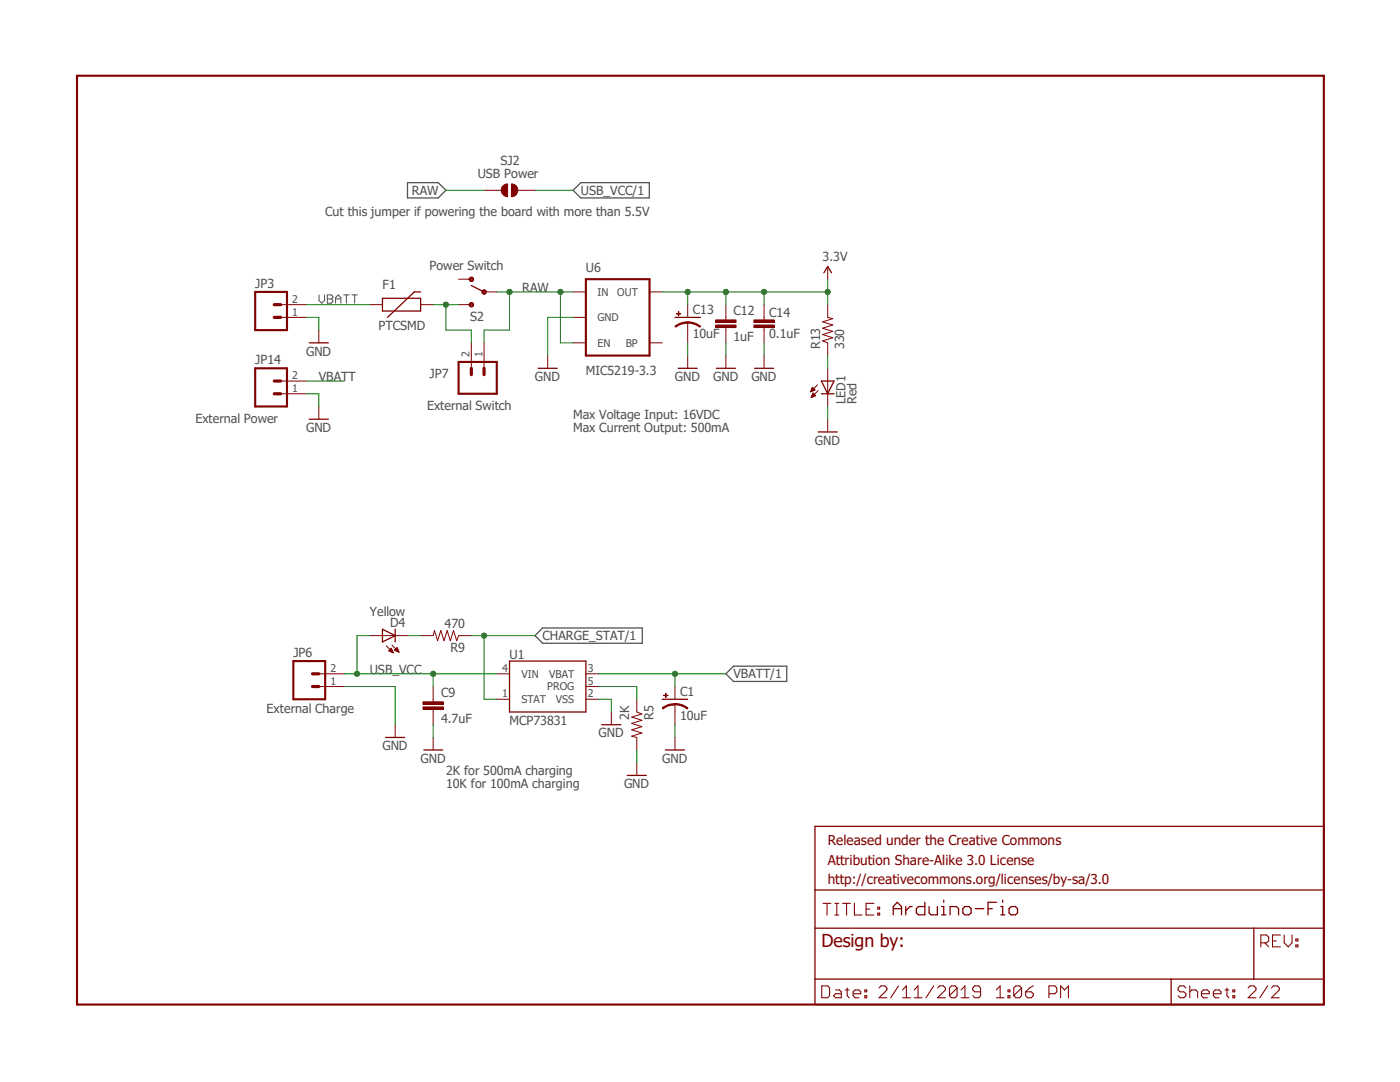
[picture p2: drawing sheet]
<svg xmlns="http://www.w3.org/2000/svg" width="279mm" height="216mm" viewBox="0 0 279 216" stroke-linecap="round" stroke-linejoin="round" font-family="sans-serif">
<path d="M14.9 14.9l249.6 186.1M264.5 14.9l-249.6 186.1" fill="none" stroke="#fff" stroke-width=".2"/>
<path d="M81.3 36.4h6.2l1.5 1.6-1.5 1.5h-6.2zM115.9 36.4h13.7v3.1h-13.7l-1.5-1.5zM106.8 126.8l1.5-1.5h19.9v3.1h-19.9zM144.9 134.5l1.5-1.6h10.6v3.1h-10.6z" fill="none" stroke="#505050" stroke-width=".25"/>
<path d="M63.7 58.8v1.1l.5 .6 .6-.6v-1.1M65.3 58.8h.8l.3 .3v.3l-.3 .2 .3 .3v.3l-.3 .3h-.8zM65.3 59.6h.8M67 59.6h1M68.6 58.8h1.1M69.1 58.8v1.7M70.2 58.8h1.1M70.8 58.8v1.7M67 60.5v-1.1l.5-.6 .5 .6v1.1" fill="none" stroke="#505050" stroke-width=".2"/>
<path d="M15.4 15.1h248.8v185.3h-248.8z" fill="none" stroke="#800000" stroke-width=".42"/>
<g fill="none" stroke="#800000" stroke-width=".25">
<path d="M162.6 164.9h101.6v35.5h-101.6zM162.6 177.6h101.6M188.3 179.6v.4M200.1 179.6v.4M162.6 185.2h101.6M162.6 195.4h101.6M178.3 182.5v-1.6l.8-.9 .8 .9v1.6M178.3 181.3h1.6M180.8 180.9v1.6M182 180.9h-.4l-.8 .8M184.6 180v2.5h-1.3l-.4-.3v-.9l.4-.4h1.3M185.4 180.9v1.3l.4 .3h1.3v-1.6"/>
<path d="M187.9 180.9h.4v1.6M187.9 182.5h.9M189.6 182.5v-1.6h1.3l.4 .4v1.2M192.5 180.9h.9l.4 .4v.9l-.4 .3h-.9l-.3-.3v-.9zM194.6 181.3h1.7M197.2 181.3h.8M198.9 180h-1.7v2.5M199.7 180.9h.4v1.6M199.7 182.5h.8M201.8 180.9h.8l.5 .4v.9l-.5 .3h-.8l-.4-.3v-.9zM233.7 195.4v5M250.2 185.2v10.2"/>
</g>
<g fill="none" stroke="#800000" stroke-width=".21">
<path d="M164 196.7h1.2l.4 .4v1.6l-.4 .4h-1.2zM164.3 180.3h1.5M165.1 180.3v2.3M166.6 180.3h.8M166.6 182.6h.8M166.8 197.5h.7l.4 .4v1.2h-1.1l-.4-.4 .4-.4h1.1M167 180.3v2.3M168.1 180.3h1.6M168.7 197.5h.8M169 180.3v2.3M169.1 197.1v1.6l.4 .4M170.3 198.3h1.5v-.4l-.4-.4h-.8l-.3 .4v.8l.3 .4h.8"/>
<path d="M170.5 180.3v2.3h1.5M172.6 198.7h.4v.4h-.4zM172.6 197.5h.4v.4h-.4zM172.8 181.4h.8M174.4 180.3h-1.6v2.3h1.6M175.2 182.2h.4v.4h-.4zM175.2 181h.4v.4h-.4zM175.4 197.1l.4-.4h.8l.4 .4v.4l-1.6 1.6h1.6M179.3 196.7l-1.5 2.4M180.1 199.1h1.6M180.1 197.5l.8-.8v2.4M182.5 199.1h1.5"/>
<path d="M182.5 197.5l.7-.8v2.4M186.4 196.7l-1.6 2.4M187.1 197.1l.4-.4h.8l.4 .4v.4l-1.6 1.6h1.6M191 197.1v1.6l-.4 .4h-.7l-.4-.4M191 197.1l-.4-.4h-.7l-.4 .4v1.6M191 197.1l-1.5 1.6M191.8 199.1h1.6M191.8 197.5l.8-.8v2.4M195.7 197.9h-1.2l-.4-.4v-.4l.4-.4h.8l.4 .4v1.6l-.4 .4h-.8l-.4-.4M198.8 199.1h1.6M198.8 197.5l.8-.8v2.4M201.2 198.7h.3v.4h-.3z"/>
<path d="M201.2 197.5h.3v.4h-.3zM203.9 197.1v1.6l-.4 .4h-.8l-.4-.4M203.9 197.1l-.4-.4h-.8l-.4 .4v1.6M203.9 197.1l-1.6 1.6M204.7 197.9h1.1l.4 .4v.4l-.4 .4h-.7l-.4-.4zM206.2 196.7l-.8 .4-.7 .8M209.3 198.3h1.2l.4-.4v-.8l-.4-.4h-1.2v2.4M211.7 199.1v-2.4l.8 .8 .7-.8v2.4M236.7 197.1l-.4-.4h-.8l-.4 .4v.4l.4 .4h.8l.4 .4v.4l-.4 .4h-.8l-.4-.4M237.4 197.9l.4-.4h.8l.4 .4v1.2M237.4 196.7v2.4M239.8 198.3h1.5v-.4l-.3-.4h-.8l-.4 .4v.8l.4 .4h.8"/>
<path d="M242.1 198.3h1.6v-.4l-.4-.4h-.8l-.4 .4v.8l.4 .4h.8M244.5 197.5h.7M244.9 197.1v1.6l.3 .4M246 198.7h.4v.4h-.4zM246 197.5h.4v.4h-.4zM249.1 197.1l.4-.4h.7l.5 .4v.4l-1.6 1.6h1.6M251.6 188.1h1.2l.4-.4v-.7l-.4-.4h-1.2v2.3M252.4 188.1l.8 .8M253 196.7l-1.6 2.4M253.7 197.1l.4-.4h.8l.4 .4v.4l-1.6 1.6h1.6M254 187.7h.7M255.5 186.6h-1.5v2.3h1.5"/>
<path d="M256.3 186.6v1.5l.8 .8 .8-.8v-1.5M258.6 188.6h.4v.3h-.4zM258.6 187.4h.4v.3h-.4z"/>
</g>
<path d="M86.4 139.5v.5M86.4 141.6v.5" fill="none" stroke="#800000" stroke-width=".2"/>
<path d="M84.4 141.1h4.1v.5h-4.1z" fill-rule="evenodd" fill="#800000"/>
<path d="M84.4 141.1h4.1v.5h-4.1z" fill="none" stroke="#800000" stroke-width=".2"/>
<path d="M84.4 140h4.1v.5h-4.1z" fill-rule="evenodd" fill="#800000"/>
<g fill="none" stroke="#800000" stroke-width=".2">
<path d="M93.4 55.7h.7M56 60.8h5.1M56 63.3h5.1M63.6 65.9v2.5M73.8 60.8h2.5M83.9 60.8h2.5M93.4 60.8h.7M73.8 126.8h7.6M77.1 128.9l1.4 1.4M77.6 129.8h.7M77.7 129.9h.6M77.7 129.7h.5"/>
<path d="M77.8 129.6h.4M77.9 130h.5M77.9 129.5h.2M78 129.5h.1M78.1 129.4h.1M78.1 129.4l-.5 .5 .9 .4M78.1 129.4l.4 .9M78.1 130.1h.3M78.2 128.7l1.4 1.4M78.3 130.2h.1M78.7 129.7h.8M78.7 129.8l.5-.6 .4 .9z"/>
<path d="M78.8 129.6h.6M78.9 129.8h.6M78.9 129.5h.5M79 129.5h.3M79.1 129.4h.2M79.1 129.9h.4M79.2 129.3h.1M79.3 130h.2M79.5 130.1h.1M83.9 126.8h2.5l.3-1 .6 2 .7-2 .6 2 .6-2 .7 2 .6-2 .6 2 .4-1h2.6M86.4 137v2.5M84.4 140h4.1v.5h-4.1z"/>
<path d="M86.4 142.1v2.5M86.4 147.2v2.4M134.7 147.2v2.4"/>
</g>
<path d="M76.3 59.5h7.6v2.6h-7.6zM83.9 58.3h-1.2l-5.4 5M94.1 57l2.5 1.3M61.7 68.4h3.8M76.3 125.6l2.6 1.2-2.6 1.3zM78.9 125.6v2.5M84.6 149.6h3.7M132.8 149.6h3.8" fill="none" stroke="#800000" stroke-width=".25"/>
<path d="M50.9 58.3h6.4v7.6h-6.4z" fill="none" stroke="#800000" stroke-width=".42"/>
<path d="M54.7 60.8h1.3M54.7 63.3h1.3" fill="none" stroke="#800000" stroke-width=".64"/>
<path d="M93.7 55.5l.5-.2 .3 .4-.1 .3-.5 .2-.3-.5 .4-.2 .4 .2-.4 .3-.4-.3z" fill-rule="evenodd" fill="#800000"/>
<path d="M93.7 55.5l.5-.2 .3 .4-.1 .3-.5 .2-.3-.5 .4-.2 .4 .2-.4 .3-.4-.3z" fill="none" stroke="#800000" stroke-width=".2"/>
<path d="M93.7 60.5l.5-.1 .3 .4-.1 .3-.5 .2-.3-.5 .4-.2 .4 .2-.4 .2-.4-.2z" fill-rule="evenodd" fill="#800000"/>
<path d="M93.7 60.5l.5-.1 .3 .4-.1 .3-.5 .2-.3-.5 .4-.2 .4 .2-.4 .2-.4-.2z" fill="none" stroke="#800000" stroke-width=".2"/>
<path d="M96.3 58l.5-.2 .3 .5-.1 .2-.5 .2-.3-.4 .4-.3 .3 .3-.1 .1-.2 .1-.4-.2z" fill-rule="evenodd" fill="#800000"/>
<g fill="none" stroke="#800000" stroke-width=".2">
<path d="M91.5 55.7h2.6M96.3 58l.5-.2 .3 .5-.1 .2-.5 .2-.3-.4 .4-.3 .3 .3-.1 .1-.2 .1-.4-.2zM96.6 58.3h2.5M56 78.6h5.1M56 76h5.1M91.5 60.8h2.6M94.1 68.4v5.1M96.6 68.4v5.1M144.9 63.3v.5M144.9 65.4v.5M63.6 81.1v2.6M63.6 137h5.1"/>
<path d="M63.6 134.5h5.1M99.1 134.5h2.6M99.1 139.5h2.6M116.9 137h2.6M116.9 134.5h2.6M116.9 139.5h2.6M127.1 139.5v2.6l1 .4-2 .6 2 .6-2 .7 2 .6-2 .6 2 .7-2 .6 1 .3v2.4M78.9 144.6v2.6M122 142.1v2.5M127.1 152.2v2.5"/>
</g>
<path d="M50.9 73.5h6.4v7.6h-6.4zM91.5 72.2h7.6v6.4h-7.6zM58.5 131.9h6.4v7.6h-6.4z" fill="none" stroke="#800000" stroke-width=".42"/>
<path d="M54.7 76h1.3M54.7 78.6h1.3M94.1 73.5v1.3M96.6 73.5v1.3M62.4 134.5h1.2M62.4 137h1.2" fill="none" stroke="#800000" stroke-width=".64"/>
<path d="M61.7 83.7h3.8M101.7 131.9h15.2v10.2h-15.2zM77 147.2h3.8M120.1 144.6h3.8M125.2 154.7h3.8" fill="none" stroke="#800000" stroke-width=".25"/>
<path d="M142.8 64.9h4.1v.5h-4.1z" fill-rule="evenodd" fill="#800000"/>
<path d="M142.8 64.9h4.1v.5h-4.1z" fill="none" stroke="#800000" stroke-width=".2"/>
<path d="M142.8 63.8h4.1v.5h-4.1z" fill-rule="evenodd" fill="#800000"/>
<path d="M137.2 64.3v1.6M142.8 63.8h4.1v.5h-4.1zM144.9 60.8v2.5M144.9 65.9v2.5" fill="none" stroke="#800000" stroke-width=".2"/>
<path d="M134.7 63.3h5.1" fill="none" stroke="#800000" stroke-width=".25"/>
<path d="M137.2 64.2a4.2 4.2 0 0 1 2.6 .9l-.1 .2a4.1 4.1 0 0 0-2.5-.8z" fill-rule="evenodd" fill="#800000"/>
<path d="M137.2 64.2a4.2 4.2 0 0 1 2.6 .9l-.1 .2a4.1 4.1 0 0 0-2.5-.8z" fill="none" stroke="#800000" stroke-width=".2"/>
<path d="M134.7 65.1a3.9 3.9 0 0 1 2.5-.9v.3a3.9 3.9 0 0 0-2.3 .8z" fill-rule="evenodd" fill="#800000"/>
<path d="M134.7 65.1a3.9 3.9 0 0 1 2.5-.9v.3a3.9 3.9 0 0 0-2.3 .8z" fill="none" stroke="#800000" stroke-width=".2"/>
<path d="M135 62.6l.8 .1z" fill-rule="evenodd" fill="#800000"/>
<path d="M135 62.6l.8 .1z" fill="none" stroke="#800000" stroke-width=".2"/>
<path d="M135.4 62.2l.1 .8z" fill-rule="evenodd" fill="#800000"/>
<g fill="none" stroke="#800000" stroke-width=".2">
<path d="M135.4 62.2l.1 .8zM137.2 60.8v2.5M137.2 65.9v2.5M137.2 71v2.5M144.9 71v2.5M152.5 63.3v.5M152.5 65.4v.5M161.8 78.1h.2M161.8 78h.4M161.9 77.9h.5M161.9 77.9h.7M161.9 77.8h.7"/>
<path d="M161.9 79.2h.2M162 77.7h.5M162 79.2h.3M162 77.6h.4M162 79.1h.5M162 79h.7M162.1 77.5h.2M162.1 78.9h.6M162.1 77.4h.1M162.1 78.8h.5M162.1 77.3l-.3 .9M162.1 77.3l.5 .5-.8 .4"/>
<path d="M162.1 77.3h.1M162.1 78.7h.5M162.2 78.7h.2M162.2 78.6h.1M162.3 78.4l-.4 .9M162.3 78.4l.5 .6M162.3 78.4h.1M162.8 79l-.9 .3M163.2 76.8l-1.4 1.4M163.3 77.9l-1.4 1.4M165.2 60.8v2.5l1 .3-2 .6 2 .7-2 .6 2 .6-2 .7 2 .6-2 .6 1 .4v2.6M165.2 73.5v7.6"/>
<path d="M165.2 83.7v2.5"/>
</g>
<path d="M135.3 73.5h3.8M143 73.5h3.8M163.9 76h2.6l-1.3 2.6zM163.9 78.6h2.6M163.3 86.2h3.8" fill="none" stroke="#800000" stroke-width=".25"/>
<path d="M150.5 63.8h4v.5h-4z" fill-rule="evenodd" fill="#800000"/>
<path d="M150.5 63.8h4v.5h-4z" fill="none" stroke="#800000" stroke-width=".2"/>
<path d="M150.5 64.9h4v.5h-4z" fill-rule="evenodd" fill="#800000"/>
<path d="M114.4 58.3h2.5M129.6 58.3h2.6M109.3 71v2.5M114.4 63.3h2.5M114.4 68.4h2.5M129.6 68.4h2.6M150.5 64.9h4v.5h-4zM152.5 60.8v2.5M152.5 65.9v2.5M152.5 71v2.5" fill="none" stroke="#800000" stroke-width=".2"/>
<path d="M107.4 73.5h3.8M150.6 73.5h3.8" fill="none" stroke="#800000" stroke-width=".25"/>
<path d="M116.9 55.7h12.7v15.3h-12.7z" fill="none" stroke="#800000" stroke-width=".42"/>
<path d="M102.1 36.7a1.27 1.27 0 0 1 1.3 1.3 1.27 1.27 0 0 1-1.3 1.2z" fill-rule="evenodd" fill="#800000"/>
<path d="M102.1 36.7a1.27 1.27 0 0 1 1.3 1.3 1.27 1.27 0 0 1-1.3 1.2z" fill="none" stroke="#800000" stroke-width=".2"/>
<path d="M100.4 37l.9-.3v2.5a1.28 1.28 0 0 1-1.2-.8 1.28 1.28 0 0 1 .3-1.4z" fill-rule="evenodd" fill="#800000"/>
<path d="M96.6 38h3.4M100.4 37l.9-.3v2.5a1.28 1.28 0 0 1-1.2-.8 1.28 1.28 0 0 1 .3-1.4zM103.3 38h3.5M165.2 53.2v2.5M134.7 140.5v1.6" fill="none" stroke="#800000" stroke-width=".2"/>
<path d="M164.4 54.4l.8-1.2 .7 1.2M132.2 139.5h5" fill="none" stroke="#800000" stroke-width=".25"/>
<path d="M134.7 140.4a4.2 4.2 0 0 1 2.6 .9l-.2 .2a3.8 3.8 0 0 0-2.4-.9z" fill-rule="evenodd" fill="#800000"/>
<path d="M134.7 140.4a4.2 4.2 0 0 1 2.6 .9l-.2 .2a3.8 3.8 0 0 0-2.4-.9z" fill="none" stroke="#800000" stroke-width=".2"/>
<path d="M132.2 141.3a3.6 3.6 0 0 1 2.5-.9v.3a3.3 3.3 0 0 0-2.4 .8z" fill-rule="evenodd" fill="#800000"/>
<path d="M132.2 141.3a3.6 3.6 0 0 1 2.5-.9v.3a3.3 3.3 0 0 0-2.4 .8z" fill="none" stroke="#800000" stroke-width=".2"/>
<path d="M132.5 138.7l.8 .1z" fill-rule="evenodd" fill="#800000"/>
<path d="M132.5 138.7l.8 .1z" fill="none" stroke="#800000" stroke-width=".2"/>
<path d="M132.8 138.3l.1 .9z" fill-rule="evenodd" fill="#800000"/>
<path d="M132.8 138.3l.1 .9zM134.7 137v2.5M134.7 142.1v2.5" fill="none" stroke="#800000" stroke-width=".2"/>
<g fill="none" stroke="#008000" stroke-width=".2">
<path d="M61.1 63.3h2.5v2.6M61.1 78.6h2.5v2.5M114.4 63.3h-5.1v7.7M137.2 68.4v2.6M144.9 68.4v2.6M152.5 68.4v2.6M165.2 81.1v2.6M68.7 137h10.2v7.6M119.5 139.5h2.5v2.6M119.5 134.5h25.4M134.7 134.5v2.5M86.4 144.6v2.6"/>
<path d="M127.1 149.6v2.6M134.7 144.6v2.6"/>
</g>
<circle cx="134.7" cy="134.5" r=".51" fill="#008000"/>
<g fill="none" stroke="#008000" stroke-width=".2">
<path d="M61.1 60.8h12.7M61.1 76h7.6M86.4 60.8h5.1M89 60.8v5.1h5.1v2.5"/>
<circle cx="134.7" cy="134.5" r=".51"/>
</g>
<circle cx="89" cy="60.8" r=".51" fill="#008000"/>
<g fill="none" stroke="#008000" stroke-width=".2">
<path d="M94.1 126.8h12.7M96.6 126.8v12.7h2.5M119.5 137h7.6v2.5"/>
<circle cx="89" cy="60.8" r=".51"/>
</g>
<circle cx="96.6" cy="126.8" r=".51" fill="#008000"/>
<g fill="none" stroke="#008000" stroke-width=".2">
<path d="M99.1 58.3h15.3M101.7 58.3v7.6h-5.1v2.5M111.8 58.3v10.1h2.6M165.2 71v2.5M81.4 126.8h2.5"/>
<circle cx="96.6" cy="126.8" r=".51"/>
</g>
<circle cx="111.8" cy="58.3" r=".51" fill="#008000"/>
<circle cx="111.8" cy="58.3" r=".51" fill="none" stroke="#008000" stroke-width=".2"/>
<circle cx="101.7" cy="58.3" r=".51" fill="#008000"/>
<g fill="none" stroke="#008000" stroke-width=".2">
<path d="M89 38h7.6M106.8 38h7.6M68.7 134.5h30.4M73.8 126.8h-2.6v7.7M86.4 134.5v2.5"/>
<circle cx="101.7" cy="58.3" r=".51"/>
</g>
<circle cx="86.4" cy="134.5" r=".51" fill="#008000"/>
<circle cx="86.4" cy="134.5" r=".51" fill="none" stroke="#008000" stroke-width=".2"/>
<circle cx="71.2" cy="134.5" r=".51" fill="#008000"/>
<g fill="none" stroke="#008000" stroke-width=".2">
<path d="M132.2 58.3h33M137.2 58.3v2.5M144.9 58.3v2.5M152.5 58.3v2.5M165.2 55.7v5.1"/>
<circle cx="71.2" cy="134.5" r=".51"/>
</g>
<circle cx="165.2" cy="58.3" r=".51" fill="#008000"/>
<circle cx="165.2" cy="58.3" r=".51" fill="none" stroke="#008000" stroke-width=".2"/>
<circle cx="144.9" cy="58.3" r=".51" fill="#008000"/>
<circle cx="144.9" cy="58.3" r=".51" fill="none" stroke="#008000" stroke-width=".2"/>
<circle cx="137.2" cy="58.3" r=".51" fill="#008000"/>
<circle cx="137.2" cy="58.3" r=".51" fill="none" stroke="#008000" stroke-width=".2"/>
<circle cx="152.5" cy="58.3" r=".51" fill="#008000"/>
<circle cx="152.5" cy="58.3" r=".51" fill="none" stroke="#008000" stroke-width=".2"/>
<text font-size="3.6" fill="#800000" x="163.9" y="189">Design by:</text>
<g font-size="2.7" fill="#800000">
<text x="165.2" y="168.7">Released under the Creative Commons</text>
<text x="165.2" y="172.5">Attribution Share-Alike 3.0 License</text>
<text x="165.2" y="176.3">http://creativecommons.org/licenses/by-sa/3.0</text>
</g>
<g font-size="2.5" fill="#505050">
<text x="95.3" y="35.4">USB Power</text>
<text x="99.9" y="32.9">SJ2</text>
<text x="82.2" y="38.9">RAW</text>
<text x="115.9" y="38.9">USB_VCC/1</text>
<text x="64.9" y="43.1">Cut this jumper if powering the board with more than 5.5V</text>
<text x="85.7" y="53.9">Power Switch</text>
<text x="164.2" y="52.2">3.3V</text>
<text x="50.9" y="57.5">JP3</text>
<text x="76.3" y="57.7">F1</text>
<text x="104.2" y="58.3">RAW</text>
<text x="116.9" y="54.2">U6</text>
<text x="75.6" y="65.9">PTCSMD</text>
<text x="93.8" y="64.1">S2</text>
<text x="138.3" y="62.7">C13</text>
<text x="146.4" y="63">C12</text>
<text x="153.5" y="63.2">C14</text>
<text x="61.1" y="71">GND</text>
<text x="138.3" y="67.5">10uF</text>
<text x="146.4" y="68">1uF</text>
<text x="153.5" y="67.5">0.1uF</text>
<text x="163.7" y="69.7" transform="rotate(-90 163.7 69.7)">R13</text>
<text x="168.5" y="69.7" transform="rotate(-90 168.5 69.7)">330</text>
<text x="50.9" y="72.7">JP14</text>
<text x="63.6" y="76">VBATT</text>
<text x="85.7" y="75.5">JP7</text>
<text x="106.8" y="76">GND</text>
<text x="116.9" y="74.8">MIC5219-3.3</text>
<text x="134.7" y="76">GND</text>
<text x="142.3" y="76">GND</text>
<text x="149.9" y="76">GND</text>
<text x="85.2" y="81.9">External Switch</text>
<text x="114.4" y="83.7">Max Voltage Input: 16VDC</text>
<text x="168.7" y="80.6" transform="rotate(-90 168.7 80.6)">LED1</text>
<text x="170.9" y="80.6" transform="rotate(-90 170.9 80.6)">Red</text>
<text x="39" y="84.4">External Power</text>
<text x="61.1" y="86.2">GND</text>
<text x="114.4" y="86.2">Max Current Output: 500mA</text>
<text x="162.6" y="88.7">GND</text>
<text x="73.8" y="122.9">Yellow</text>
<text x="77.9" y="125.1">D4</text>
<text x="88.7" y="125.3">470</text>
<text x="58.5" y="131.1">JP6</text>
<text x="89.9" y="130.1">R9</text>
<text x="101.7" y="131.4">U1</text>
<text x="108.3" y="127.7">CHARGE_STAT/1</text>
<text x="73.8" y="134.5">USB_VCC</text>
<text x="146.4" y="135.3">VBATT/1</text>
<text x="53.2" y="142.3">External Charge</text>
<text x="88" y="139.2">C9</text>
<text x="125.6" y="143.6" transform="rotate(-90 125.6 143.6)">2K</text>
<text x="130.4" y="143.7" transform="rotate(-90 130.4 143.7)">R5</text>
<text x="135.7" y="143.7">10uF</text>
<text x="135.7" y="138.9">C1</text>
<text x="76.3" y="149.7">GND</text>
<text x="88" y="144.2">4.7uF</text>
<text x="101.7" y="144.6">MCP73831</text>
<text x="119.5" y="147.2">GND</text>
<text x="83.9" y="152.2">GND</text>
<text x="89" y="154.7">2K for 500mA charging</text>
<text x="132.2" y="152.2">GND</text>
<text x="89" y="157.3">10K for 100mA charging</text>
<text x="124.5" y="157.3">GND</text>
</g>
<g font-size="2.1" fill="#505050">
<text x="119.3" y="59">IN</text>
<text x="123.2" y="59">OUT</text>
<text x="58.3" y="63">1</text>
<text x="58.3" y="60.5">2</text>
<text x="119.3" y="64.1">GND</text>
<text x="93.7" y="71.2" transform="rotate(-90 93.7 71.2)">2</text>
<text x="96.3" y="71.2" transform="rotate(-90 96.3 71.2)">1</text>
<text x="119.3" y="69.2">EN</text>
<text x="124.9" y="69.2">BP</text>
<text x="58.3" y="75.7">2</text>
<text x="58.3" y="78.2">1</text>
<text x="66" y="136.6">1</text>
<text x="66" y="134.1">2</text>
<text x="100.2" y="134.1">4</text>
<text x="104.1" y="135.2">VIN</text>
<text x="109.2" y="137.8">PROG</text>
<text x="109.6" y="135.2">VBAT</text>
<text x="117.3" y="134.1">3</text>
<text x="117.3" y="136.6">5</text>
<text x="100.2" y="139.2">1</text>
<text x="104.1" y="140.3">STAT</text>
<text x="111" y="140.3">VSS</text>
<text x="117.3" y="139.2">2</text>
</g>
</svg>
